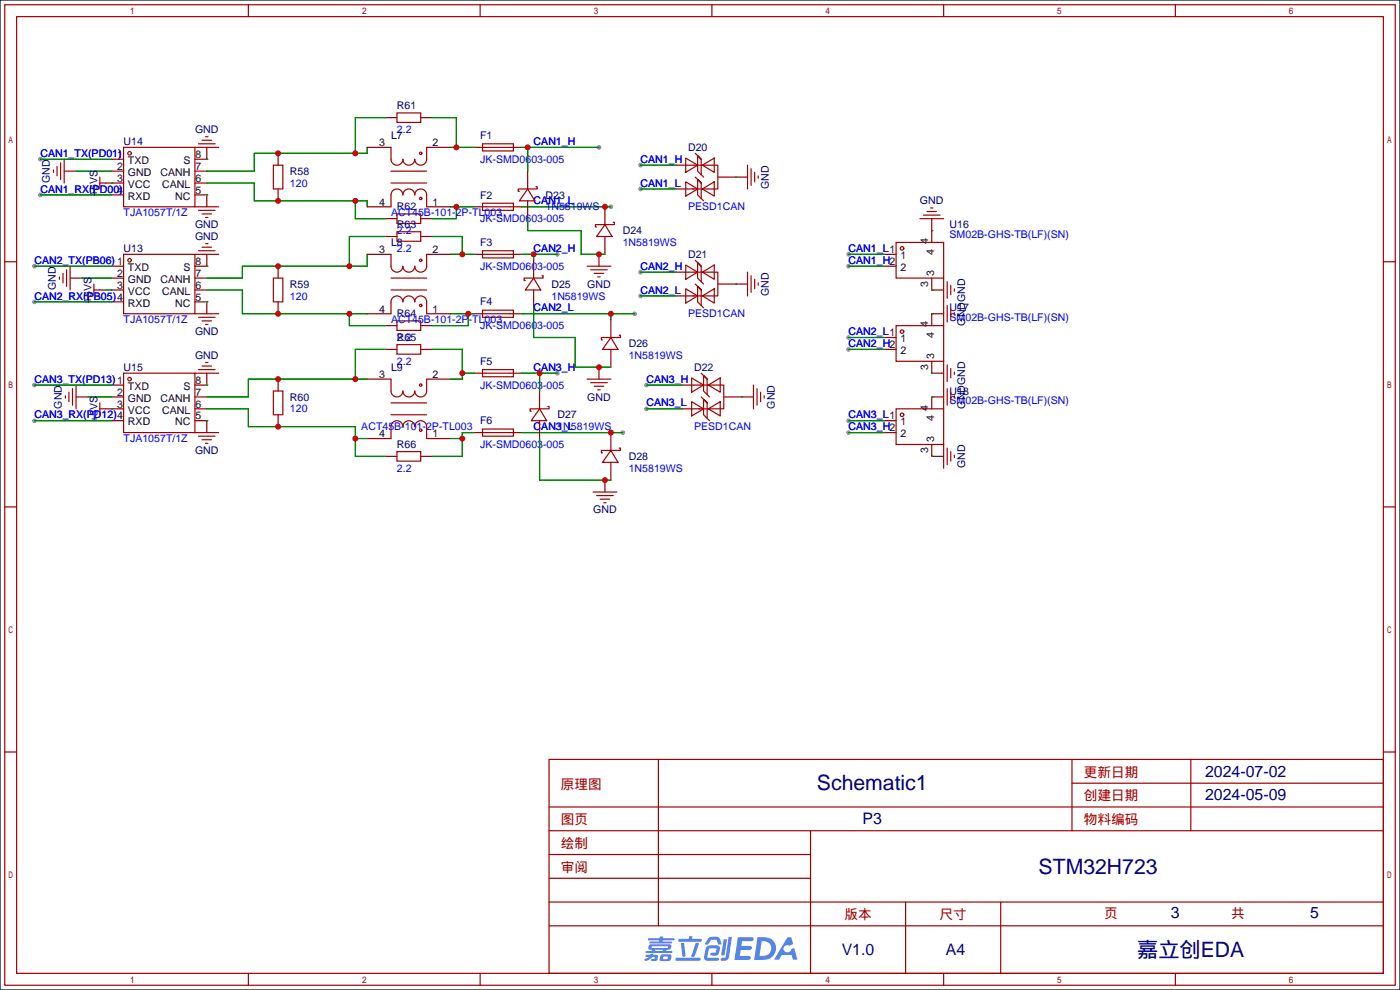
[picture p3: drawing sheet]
<svg xmlns="http://www.w3.org/2000/svg" width="299mm" height="212mm" viewBox="0 0 299 212" stroke-linecap="round" stroke-linejoin="round" font-family="sans-serif">
<path d="M0 0h299.2v211.6h-299.2z" fill="#fff" stroke="#000" stroke-width=".25"/>
<g fill="#999">
<circle cx="8.6" cy="34" r=".51"/>
<circle cx="8.6" cy="41.7" r=".51"/>
<circle cx="7.4" cy="56.9" r=".51"/>
<circle cx="7.4" cy="64.5" r=".51"/>
<circle cx="7.4" cy="82.3" r=".51"/>
<circle cx="7.4" cy="89.9" r=".51"/>
<circle cx="128" cy="31.5" r=".51"/>
<circle cx="130.6" cy="44.2" r=".51"/>
<circle cx="119.1" cy="54.4" r=".51"/>
<circle cx="135.6" cy="67.1" r=".51"/>
<circle cx="119.1" cy="79.8" r=".51"/>
<circle cx="133.1" cy="92.5" r=".51"/>
<circle cx="136.9" cy="35.3" r=".51"/>
<circle cx="136.9" cy="40.4" r=".51"/>
<circle cx="136.9" cy="58.2" r=".51"/>
<circle cx="136.9" cy="63.2" r=".51"/>
<circle cx="138.2" cy="82.3" r=".51"/>
<circle cx="138.2" cy="87.4" r=".51"/>
<circle cx="181.4" cy="56.9" r=".51"/>
<circle cx="181.4" cy="74.7" r=".51"/>
<circle cx="181.4" cy="92.5" r=".51"/>
<circle cx="181.4" cy="54.4" r=".51"/>
<circle cx="181.4" cy="72.1" r=".51"/>
<circle cx="181.4" cy="89.9" r=".51"/>
</g>
<g fill="none" stroke="#a10000" stroke-width=".25">
<path d="M1 1h297.2v209.6h-297.2zM3.6 3.6h292.1v204.4h-292.1zM53.1 1v2.6M102.6 1v2.6M152.1 1v2.6M201.7 1v2.6M251.2 1v2.6M1 55.9h2.6M295.7 55.9h2.5M1 108.3h2.6M295.7 108.3h2.5M1 160.7h2.6"/>
<path d="M117.3 162.3h178.4v45.7h-178.4zM117.3 177.5h178.4M117.3 172.5h178.4M140.7 162.3v35.6M173.2 177.5v30.5M229.1 162.3v15.2M229.1 167.4h66.6M254.5 162.3v15.2M295.7 160.7h2.5M117.3 182.6h55.9M117.3 197.9h178.4M117.3 192.8h178.4"/>
<path d="M117.3 187.7h55.9M193.5 192.8v15.2M213.9 192.8v15.2M53.1 208v2.6M102.6 208v2.6M152.1 208v2.6M201.7 208v2.6M251.2 208v2.6"/>
</g>
<g fill="#5487ff">
<path d="M157.7 200.3h2.7a.48 .48 0 0 1 .7 .4 .48 .48 0 0 1-.7 .4h-1.8l-.2 1.1h1.9a.43 .43 0 0 1 .4 .4 .43 .43 0 0 1-.5 .4h-1.9l-.2 1.3h1.7a.45 .45 0 0 1 .6 .2 .45 .45 0 0 1-.2 .6h-3.2z"/>
<path d="M168.3 200.3h.8l.4 1.5-.7 .3a.84 .84 0 0 0-1.2 .3 .84 .84 0 0 0 .3 1.1 .84 .84 0 0 0 1.1-.4l.1-.2 .6-.3 .7 2.5h-.9l-.3-1h-2.1l-.6 1h-1.1z"/>
<path d="M154.7 200.8h.7l-.5 3.1a.36 .36 0 0 1-.4 .3 .36 .36 0 0 1-.3-.3z"/>
<path d="M155.7 200.2h.7l-.6 4.3a1.13 1.13 0 0 1-1.8 .6l.2-.4h.8l.1-.2z"/>
<path d="M151.4 200.6l.6-.4h1a.77 .77 0 0 1 .9 .5l.3 1-.2 .2h-.5l-.3-.9-.2-.2-1 .1-.7 1-.6-.1v-.2z"/>
<path d="M151 202.4l.5-.3h1.7a.81 .81 0 0 1 .7 .5 .81 .81 0 0 1-.2 .8 .81 .81 0 0 1-.9 .8h-.7a.32 .32 0 0 1-.3-.3 .32 .32 0 0 1 .4-.3h.8l.2-.9-1.7 .1-.3 1.8 2.2 .1a.32 .32 0 0 1 .3 .4 .32 .32 0 0 1-.4 .2h-2.3l-.4-.3-.1-.5z"/>
<path d="M144.4 204.7h5a.33 .33 0 0 1 .4 .3 .33 .33 0 0 1-.4 .3h-4.9l-.1-.1z"/>
<path d="M148.7 201.5h.7l-.6 2a.98 .98 0 0 1-.8 1.1l-.3-.3z"/>
<path d="M145.5 201.6h.7l.3 2.5a.34 .34 0 0 1-.3 .4 .34 .34 0 0 1-.4-.3z"/>
<path d="M145 200.7h2.2l.2-.6h.6l-.1 .6h1.8a.32 .32 0 0 1 .3 .3 .32 .32 0 0 1-.4 .3h-4.5l-.1-.2z"/>
<path d="M138 204.1h.9l.1-.3h.7l-.1 .3h.9a.82 .82 0 0 1-.6 1.3h-.7v-.4l.6-.1 .1-.3a.68 .68 0 0 0-.9 .4l-1.1 .4-.2-.4 1-.5h-.8z"/>
<path d="M138.6 200.5h2.4l.1-.3h.7l-.1 .3h2.2l.3 .3-.3 .2h-2.2l-.1 .2h1.8l.2 .3-.2 .1h-4.5l-.1-.4h2l.1-.2h-2.3l-.1-.2z"/>
<path d="M161.9 200.3l-.7 4.9h1.6a2.5 2.5 0 0 0 3.1-2.5 2.5 2.5 0 0 0-3.1-2.4zM162.8 201.1a1.61 1.61 0 0 1 2 1.5 1.61 1.61 0 0 1-1.8 1.7h-.7z"/>
<path d="M138.7 202a.55 .55 0 0 0-.2 .8 .55 .55 0 0 0 .7 .2l.1 .3h-1.3v.3l5.5 .1 .2-.2-.2-.2h-1.2l.2-.3a.7 .7 0 0 0 .9-.3 .7 .7 0 0 0-.1-.8l-4.1-.1zM139.3 202.3l3.3-.1 .2 .1-.2 .3h-3.2zM140 203h1.7l-.1 .3h-1.5z"/>
<path d="M141.2 204.2a1.05 1.05 0 0 0-.1 1.2 2.91 2.91 0 0 0 2.2-.2 .98 .98 0 0 0 0-1.2h-1.6zM141.8 204.5l.8-.1 .1 .4-.2 .2-.8-.1z"/>
</g>
<g fill="none" stroke="#a10000" stroke-width=".25">
<path d="M11.4 36.3v.5M12.2 35.6v2M13 34.8v3.6M13.7 34v5.1M21.3 37.8v2.6M21.3 39.1h1.3M26.4 31.5h15.3v12.7h-15.3zM41.7 31.5h5M42.4 30.7h3.6M43.2 30h2M43.9 29.2h.5M58.4 35.3h2.1v5.1h-2.1z"/>
<path d="M83.6 31.5v2.5a1.27 1.27 0 0 0 1.2 1.3 1.27 1.27 0 0 0 1.3-1.3 1.27 1.27 0 0 0 1.3 1.3 1.27 1.27 0 0 0 1.2-1.3 1.27 1.27 0 0 0 1.3 1.3 1.27 1.27 0 0 0 1.3-1.3v-2.5M83.6 39.1h7.6M83.6 36.6h7.6M84.8 24.1h5.1v2.1h-5.1zM103.1 30.7h6.6v1.6h-6.6zM103.9 31.5h5.1M114.6 39.9h.2v.5h-4.1v.5h.3M146.6 38.9l2.5 1.5-2.5 1.5zM146.6 33.8l2.5 1.5-2.5 1.5zM148.3 35.3h5.1v5.1h-5.3M148.6 32.8l.5 .5v3.3l.8 .7M148.6 37.8l.5 .6v3.3l.8 .7"/>
<path d="M149.9 34l-.8-.7 .8 .7v3.3l.5 .5M149.9 39.1l-.8-.7 .8 .7v3.3l.5 .5M150.1 35.3l2.6-1.5v3zM159.8 35.3v5.1M160.5 36.1v3.5M161.3 36.8v2.1M162.1 37.6v.5M12.7 59.2v.5M13.5 58.4v2.1M14.2 57.7v3.5M15 56.9v5.1M26.4 54.4h15.3v12.7h-15.3z"/>
<path d="M41.7 44.2h5M41.7 54.4h5M42.4 45h3.6M42.4 53.6h3.6M43.2 45.7h2M43.2 52.8h2M43.9 46.5h.5M43.9 52.1h.5M58.4 59.4h2.1v5.1h-2.1zM83.6 44.2v-2.5a1.27 1.27 0 0 1 1.2-1.3 1.27 1.27 0 0 1 1.3 1.3 1.27 1.27 0 0 1 1.3-1.3 1.27 1.27 0 0 1 1.2 1.3 1.27 1.27 0 0 1 1.3-1.3 1.27 1.27 0 0 1 1.3 1.3v2.5M83.6 54.4v2.5a1.27 1.27 0 0 0 1.2 1.3 1.27 1.27 0 0 0 1.3-1.3 1.27 1.27 0 0 0 1.3 1.3 1.27 1.27 0 0 0 1.2-1.3 1.27 1.27 0 0 0 1.3 1.3 1.27 1.27 0 0 0 1.3-1.3v-2.5M83.6 59.4h7.6"/>
<path d="M84.8 45.7h5.1v2.1h-5.1zM84.8 49.5h5.1v2.1h-5.1zM103.1 43.4h6.6v1.6h-6.6zM103.1 53.6h6.6v1.5h-6.6zM103.9 44.2h5.1M103.9 54.4h5.1M112.8 40.4l1.5 2.5h-3.3zM114 59.4l1.6 2.6h-3.3zM115.8 58.9h.3v.5h-4.1v.5h.3M125.5 56.9h5.1M126.2 57.7h3.6M127 58.4h2"/>
<path d="M127.8 59.2h.5M129.3 48l1.5 2.5h-3.3zM131.1 47.5h.2v.5h-4v.5h.2M146.6 56.6l2.5 1.6-2.5 1.5zM148.3 58.2h5.1v5h-5.3M148.6 55.6l.5 .5v3.3l.8 .8M149.9 56.9l-.8-.8 .8 .8v3.3l.5 .5M150.1 40.4l2.6-1.5v3zM150.1 58.2l2.6-1.6v3.1zM159.8 58.2v5M160.5 58.9v3.6M161.3 59.7v2"/>
<path d="M191.5 51.8h10.2v7.6h-10.2zM196.6 46.7h5.1M197.4 46h3.5M198.1 45.2h2.1M198.9 44.4h.5M201.7 59.4v10.2M20.1 60.7v2.5M20.1 62h1.2M26.4 79.8h15.3v12.7h-15.3zM41.7 67.1h5M41.7 79.8h5M42.4 67.8h3.6"/>
<path d="M42.4 79h3.6M43.2 68.6h2M43.2 78.2h2M43.9 69.3h.5M43.9 77.5h.5M83.6 67.1v-2.6a1.27 1.27 0 0 1 1.2-1.3 1.27 1.27 0 0 1 1.3 1.3 1.27 1.27 0 0 1 1.3-1.3 1.27 1.27 0 0 1 1.2 1.3 1.27 1.27 0 0 1 1.3-1.3 1.27 1.27 0 0 1 1.3 1.3v2.6M83.6 62h7.6M84.8 68.6h5.1v2h-5.1zM84.8 73.7h5.1v2h-5.1zM103.1 66.3h6.6v1.5h-6.6zM103.1 79h6.6v1.5h-6.6zM103.9 67.1h5.1"/>
<path d="M103.9 79.8h5.1M130.6 72.1l1.5 2.6h-3.3zM132.3 71.6h.3v.5h-4.1v.5h.3M146.6 61.7l2.5 1.5-2.5 1.6zM148.6 60.7l.5 .5v3.3l.8 .8M149.9 62l-.8-.8 .8 .8v3.3l.5 .5M149.9 79.8l.5 .5v3.3l.7 .7M150.1 63.2l2.6-1.5v3.1zM162.1 60.5v.5M191.5 69.6h10.2v7.6h-10.2zM201.7 77.2v10.2M202.4 60.2v3.6"/>
<path d="M202.4 65.3v3.5M202.4 78v3.5M203.2 61v2M203.2 66v2.1M203.2 78.7v2.1M204 61.7v.5M204 66.8v.5M204 79.5v.5M14 84.6v.5M14.7 83.8v2.1M15.5 83.1v3.5M16.3 82.3v5.1"/>
<path d="M21.3 86.1v2.5M21.3 87.4h1.3M41.7 92.5h5M42.4 93.2h3.6M43.2 94h2M43.9 94.7h.5M58.4 83.6h2.1v5h-2.1zM83.6 81v2.6a1.27 1.27 0 0 0 1.2 1.2 1.27 1.27 0 0 0 1.3-1.2 1.27 1.27 0 0 0 1.3 1.2 1.27 1.27 0 0 0 1.2-1.2 1.27 1.27 0 0 0 1.3 1.2 1.27 1.27 0 0 0 1.3-1.2v-2.6M83.6 93.7v-2.5a1.27 1.27 0 0 1 1.2-1.3 1.27 1.27 0 0 1 1.3 1.3 1.27 1.27 0 0 1 1.3-1.3 1.27 1.27 0 0 1 1.2 1.3 1.27 1.27 0 0 1 1.3-1.3 1.27 1.27 0 0 1 1.3 1.3v2.5M83.6 86.1h7.6M83.6 88.6h7.6M84.8 96.5h5.1v2.1h-5.1z"/>
<path d="M103.1 91.7h6.6v1.5h-6.6zM103.9 92.5h5.1M115.3 87.4l1.5 2.5h-3.3zM117.1 86.9h.2v.5h-4v.5h.2M125.5 81h5.1M126.2 81.8h3.6M127 82.5h2M127.8 83.3h.5M130.6 96.3l1.5 2.5h-3.3zM132.3 95.8h.3v.5h-4.1v.5h.3M147.8 85.9l2.6 1.5-2.6 1.5zM147.8 80.8l2.6 1.5-2.6 1.5z"/>
<path d="M149.6 82.3h5.1v5.1h-5.3M149.9 84.8l.5 .5v3.3l.7 .8M151.1 81l-.7-.7 .7 .7v3.3l.5 .5M151.1 86.1l-.7-.8 .7 .8v3.3l.5 .5M151.4 82.3l2.5-1.5v3zM151.4 87.4l2.5-1.5v3zM161 82.3v5.1M161.8 83.1v3.5M162.6 83.8v2.1M163.3 84.6v.5M191.5 87.4h10.2v7.6h-10.2zM201.7 95v5.1"/>
<path d="M202.4 83.1v3.5M202.4 95.8v3.5M203.2 83.8v2.1M203.2 96.5v2.1M204 84.6v.5M204 97.3v.5M126.7 105.2h5.1M127.5 105.9h3.6M128.3 106.7h2M129 107.4h.5"/>
<circle cx="27.7" cy="32.8" r=".38"/>
<circle cx="89.9" cy="32.8" r=".25"/>
<circle cx="27.7" cy="55.6" r=".38"/>
<circle cx="89.9" cy="55.6" r=".25"/>
<circle cx="89.9" cy="42.4" r=".25"/>
<circle cx="192.8" cy="53.1" r=".38"/>
<circle cx="89.9" cy="65.3" r=".25"/>
<circle cx="192.8" cy="70.9" r=".38"/>
<circle cx="27.7" cy="81" r=".38"/>
<circle cx="89.9" cy="82.3" r=".25"/>
<circle cx="89.9" cy="91.9" r=".25"/>
<circle cx="192.8" cy="88.6" r=".38"/>
</g>
<g fill="none" stroke="#870000" stroke-width=".25">
<path d="M13.7 36.6h2.6M22.6 39.1h3.8M23.9 34h2.5M23.9 36.6h2.5M41.7 36.6h2.5M41.7 39.1h2.5M44.2 31.5v2.5h-2.5M59.4 32.8v2.5M78.5 31.5h5.1M82.3 25.1h2.5M89.9 25.1h2.6M91.2 31.5h5.1"/>
<path d="M101.3 31.5h2.6M109 31.5h2.5M112.8 36.6v3.8M144.5 35.3h3.8M153.4 37.8h6.4M15 59.4h2.5M23.9 56.9h2.5M23.9 59.4h2.5M23.9 41.7h2.5M41.7 59.4h2.5M41.7 41.7h2.5v2.5M44.2 54.4v2.5h-2.5"/>
<path d="M59.4 40.4v2.5M59.4 56.9v2.5M78.5 44.2h5.1M78.5 54.4h5.1M82.3 46.7h2.5M82.3 50.5h2.5M89.9 46.7h2.6M89.9 50.5h2.6M91.2 44.2h5.1M91.2 54.4h5.1M101.3 44.2h2.6M101.3 54.4h2.6"/>
<path d="M109 44.2h2.5M109 54.4h2.5M112.8 42.9v3.8M114 55.6v3.8M128 54.4v2.5M129.3 44.2v3.8M129.3 50.5v3.9M144.5 40.4h3.8M144.5 58.2h3.8M189 56.9h2.5M189 54.4h2.5M199.1 59.4v2.6h2.6"/>
<path d="M199.1 46.7v5.1M21.3 62h1.3M23.9 62h2.5M23.9 64.5h2.5M41.7 62h2.5M41.7 64.5h2.5v2.6M44.2 79.8v2.5h-2.5M59.4 64.5v2.6M78.5 67.1h5.1M82.3 69.6h2.5M82.3 74.7h2.5M89.9 69.6h2.6"/>
<path d="M89.9 74.7h2.6M91.2 67.1h5.1M101.3 67.1h2.6M101.3 79.8h2.6M109 67.1h2.5M109 79.8h2.5M114 62v3.8M128 78.5v2.5M130.6 68.3v3.8M130.6 74.7v3.8M144.5 63.2h3.8M153.4 60.7h6.4"/>
<path d="M189 74.7h2.5M189 72.1h2.5M199.1 77.2v2.6h2.6M201.7 67.1h-2.6v2.5M16.3 84.8h2.5M22.6 87.4h3.8M23.9 82.3h2.5M23.9 84.8h2.5M23.9 89.9h2.5M41.7 84.8h2.5M41.7 87.4h2.5M41.7 89.9h2.5v2.6"/>
<path d="M59.4 81v2.6M59.4 88.6v2.6M78.5 93.7h5.1M78.5 81h5.1M82.3 97.5h2.5M89.9 97.5h2.6M91.2 93.7h5.1M91.2 81h5.1M101.3 92.5h2.6M109 92.5h2.5M115.3 83.6v3.8M115.3 89.9v3.8"/>
<path d="M130.6 92.5v3.8M130.6 98.8v3.8M145.8 82.3h3.8M145.8 87.4h3.8M154.7 84.8h6.3M189 89.9h2.5M189 92.5h2.5M199.1 95v2.5h2.6M201.7 84.8h-2.6v2.6M129.3 102.6v2.6"/>
</g>
<g fill="none" stroke="#008700" stroke-width=".25">
<path d="M8.6 34h15.3M16.3 36.6h7.6M23.9 39.1h.1M44.2 34h.1M44.2 39.1h10.2v3.8h24.1v1.3M78.5 31.5v1.3h-24.1v3.8h-10.2M82.3 25.1h-6.4v7.7M92.5 25.1h5v6.4M96.3 31.5h5M111.5 31.5h16.5M112.8 31.5v5.1M136.9 35.3h7.6"/>
<path d="M157.2 37.8h.1M7.4 56.9h16.5M8.6 41.7h15.3M17.5 59.4h6.4M44.2 41.7h.1M44.2 56.9h.1M75.9 42.9v3.8h6.4M78.5 54.4v2.5h-26.7v2.5h-7.6M82.3 50.5h-7.6v6.4M92.5 50.5h6.3v3.9M96.3 44.2h5M96.3 54.4h5"/>
<path d="M97.5 44.2v2.5h-5M111.5 44.2h19.1M111.5 54.4h7.6M112.8 46.7v2.6h11.4v5.1h5.1M114 54.4v1.2M136.9 40.4h7.6M136.9 58.2h7.6M181.4 56.9h7.6M181.4 54.4h7.6M199.1 49.3h.1M7.4 64.5h16.5M22.6 62h1.3"/>
<path d="M44.2 64.5h.1M44.2 62h7.6v5.1h26.7M74.7 67.1v2.5h7.6M82.3 74.7h-6.4v6.3M92.5 74.7h6.3v6.3h-2.5M96.3 67.1h5M98.8 79.8h2.5M100.1 67.1v2.5h-7.6M111.5 67.1h24.1M111.5 79.8h7.6M114 65.8v6.3h8.9v6.4h7.7M115.3 79.8v3.8"/>
<path d="M130.6 67.1v1.2M136.9 63.2h7.6M157.2 60.7h.1M181.4 72.1h7.6M181.4 74.7h7.6M199.1 62h.1M199.1 67.1h.1M199.1 79.8h.1M7.4 82.3h16.5M7.4 89.9h16.5M18.8 84.8h5.1M23.9 87.4h.1"/>
<path d="M44.2 89.9h.1M44.2 82.3h.1M44.2 87.4h8.9v3.8h22.8v6.3h6.4M75.9 93.7h2.6M78.5 81h-25.4v3.8h-8.9M96.3 93.7h2.5M101.3 92.5h-2.5v5h-6.3M111.5 92.5h21.6M115.3 93.7v8.9h15.3M138.2 82.3h7.6M138.2 87.4h7.6M158.5 84.8h.1"/>
<path d="M181.4 89.9h7.6M181.4 92.5h7.6M199.1 84.8h.1M199.1 97.5h.1"/>
</g>
<g fill="#c00">
<circle cx="112.8" cy="31.5" r=".63"/>
<circle cx="129.3" cy="44.2" r=".63"/>
<circle cx="114" cy="54.4" r=".63"/>
<circle cx="130.6" cy="67.1" r=".63"/>
<circle cx="115.3" cy="79.8" r=".63"/>
<circle cx="130.6" cy="92.5" r=".63"/>
<circle cx="75.9" cy="32.8" r=".63"/>
<circle cx="59.4" cy="32.8" r=".63"/>
<circle cx="97.5" cy="31.5" r=".63"/>
<circle cx="75.9" cy="42.9" r=".63"/>
<circle cx="59.4" cy="42.9" r=".63"/>
<circle cx="97.5" cy="44.2" r=".63"/>
<circle cx="74.7" cy="56.9" r=".63"/>
<circle cx="59.4" cy="56.9" r=".63"/>
<circle cx="98.8" cy="54.4" r=".63"/>
<circle cx="74.7" cy="67.1" r=".63"/>
<circle cx="59.4" cy="67.1" r=".63"/>
<circle cx="100.1" cy="67.1" r=".63"/>
<circle cx="128" cy="54.4" r=".63"/>
<circle cx="128" cy="78.5" r=".63"/>
<circle cx="129.3" cy="102.6" r=".63"/>
<circle cx="75.9" cy="93.7" r=".63"/>
<circle cx="59.4" cy="91.2" r=".63"/>
<circle cx="98.8" cy="93.7" r=".63"/>
<circle cx="98.8" cy="79.8" r=".63"/>
<circle cx="75.9" cy="81" r=".63"/>
<circle cx="59.4" cy="81" r=".63"/>
</g>
<g font-size="4.5" fill="#000080">
<text x="174.6" y="168.9">Schematic1</text>
<text x="222" y="186.7">STM32H723</text>
<text x="243.1" y="204.5">嘉立创EDA</text>
</g>
<g font-size="3.4" fill="#000080">
<text x="257.6" y="166">2024-07-02</text>
<text x="257.6" y="171.1">2024-05-09</text>
<text x="184.4" y="176.2">P3</text>
<text x="250.3" y="196.2">3</text>
<text x="280" y="196.2">5</text>
<text x="179.9" y="204.1">V1.0</text>
<text x="202.1" y="204.1">A4</text>
</g>
<g font-size="2.9" fill="#a00000">
<text x="231.6" y="166">更新日期</text>
<text x="119.9" y="168.5">原理图</text>
<text x="231.6" y="171.1">创建日期</text>
<text x="119.9" y="176.2">图页</text>
<text x="231.6" y="176.2">物料编码</text>
<text x="119.9" y="181.2">绘制</text>
<text x="119.9" y="186.3">审阅</text>
<text x="180.5" y="196.5">版本</text>
<text x="200.8" y="196.5">尺寸</text>
<text x="236" y="196.2">页</text>
<text x="263.1" y="196.2">共</text>
</g>
<g font-size="2.3" fill="#000080">
<text x="84.8" y="23.4">R61</text>
<text x="41.7" y="28.5">GND</text>
<text x="83.6" y="29.7">L7</text>
<text x="102.6" y="29.7">F1</text>
<text x="26.4" y="31">U14</text>
<text x="147.1" y="32.3">D20</text>
<text x="10.7" y="39.1" transform="rotate(-90 10.7 39.1)">GND</text>
<text x="20.8" y="41.9" transform="rotate(-90 20.8 41.9)">+5VS</text>
<text x="62" y="37.3">R58</text>
<text x="164.3" y="40.4" transform="rotate(-90 164.3 40.4)">GND</text>
<text x="84.8" y="45">R62</text>
<text x="102.6" y="42.4">F2</text>
<text x="116.6" y="42.4">D23</text>
<text x="196.6" y="43.7">GND</text>
<text x="26.4" y="53.9">U13</text>
<text x="41.7" y="48.8">GND</text>
<text x="41.7" y="51.3">GND</text>
<text x="83.6" y="52.6">L8</text>
<text x="84.8" y="48.8">R63</text>
<text x="102.6" y="52.6">F3</text>
<text x="133.1" y="50">D24</text>
<text x="202.9" y="48.8">U16</text>
<text x="147.1" y="55.1">D21</text>
<text x="11.9" y="62" transform="rotate(-90 11.9 62)">GND</text>
<text x="19.6" y="64.8" transform="rotate(-90 19.6 64.8)">+5VS</text>
<text x="62" y="61.5">R59</text>
<text x="102.6" y="65.3">F4</text>
<text x="117.9" y="61.5">D25</text>
<text x="125.5" y="61.5">GND</text>
<text x="164.3" y="63.2" transform="rotate(-90 164.3 63.2)">GND</text>
<text x="41.7" y="71.6">GND</text>
<text x="84.8" y="67.8">R64</text>
<text x="202.9" y="66.6">U17</text>
<text x="206.3" y="69.6" transform="rotate(-90 206.3 69.6)">GNDGND</text>
<text x="41.7" y="76.7">GND</text>
<text x="84.8" y="72.9">R65</text>
<text x="102.6" y="78">F5</text>
<text x="134.4" y="74.2">D26</text>
<text x="26.4" y="79.3">U15</text>
<text x="83.6" y="79.3">L9</text>
<text x="148.3" y="79.3">D22</text>
<text x="13.2" y="87.4" transform="rotate(-90 13.2 87.4)">GND</text>
<text x="62" y="85.6">R60</text>
<text x="119.1" y="89.4">D27</text>
<text x="125.5" y="85.6">GND</text>
<text x="165.6" y="87.4" transform="rotate(-90 165.6 87.4)">GND</text>
<text x="202.9" y="84.3">U18</text>
<text x="206.3" y="87.4" transform="rotate(-90 206.3 87.4)">GNDGND</text>
<text x="20.8" y="90.2" transform="rotate(-90 20.8 90.2)">+5VS</text>
<text x="84.8" y="95.8">R66</text>
<text x="102.6" y="90.7">F6</text>
<text x="41.7" y="97">GND</text>
<text x="134.4" y="98.3">D28</text>
<text x="206.3" y="100.1" transform="rotate(-90 206.3 100.1)">GND</text>
<text x="126.8" y="109.7">GND</text>
</g>
<g font-size="2.3" fill="#00f">
<text x="84.8" y="28.5">2.2</text>
<text x="8.6" y="33.5">CAN1_TX(PD01)1</text>
<text x="102.6" y="34.8">JK-SMD0603-005</text>
<text x="114" y="31">CAN1_H</text>
<text x="136.9" y="34.8">CAN1_H</text>
<text x="8.6" y="41.2">CAN1_RX(PD00)</text>
<text x="62" y="39.9">120</text>
<text x="136.9" y="39.9">CAN1_L</text>
<text x="26.4" y="46.2">TJA1057T/1Z</text>
<text x="83.6" y="46.2">ACT45B-101-2P-TL003</text>
<text x="102.6" y="47.5">JK-SMD0603-005</text>
<text x="114" y="43.7">CAN1_L</text>
<text x="116.6" y="45">1N5819WS</text>
<text x="147.1" y="45">PESD1CAN</text>
<text x="84.8" y="50">2.2</text>
<text x="84.8" y="53.9">2.2</text>
<text x="114" y="53.9">CAN2_H</text>
<text x="133.1" y="52.6">1N5819WS</text>
<text x="181.4" y="53.9">CAN1_L1</text>
<text x="202.9" y="50.8">SM02B-GHS-TB(LF)(SN)</text>
<text x="7.4" y="56.4">CAN2_TX(PB06) 1</text>
<text x="102.6" y="57.7">JK-SMD0603-005</text>
<text x="136.9" y="57.7">CAN2_H</text>
<text x="181.4" y="56.4">CAN1_H2</text>
<text x="7.4" y="64">CAN2_RX(PB05)4</text>
<text x="62" y="64">120</text>
<text x="117.9" y="64">1N5819WS</text>
<text x="136.9" y="62.7">CAN2_L</text>
<text x="26.4" y="69.1">TJA1057T/1Z</text>
<text x="83.6" y="69.1">ACT45B-101-2P-TL003</text>
<text x="102.6" y="70.4">JK-SMD0603-005</text>
<text x="114" y="66.6">CAN2_L</text>
<text x="147.1" y="67.8">PESD1CAN</text>
<text x="181.4" y="71.6">CAN2_L1</text>
<text x="202.9" y="68.6">SM02B-GHS-TB(LF)(SN)</text>
<text x="84.8" y="72.9">2.2</text>
<text x="84.8" y="78">2.2</text>
<text x="134.4" y="76.7">1N5819WS</text>
<text x="181.4" y="74.2">CAN2_H2</text>
<text x="7.4" y="81.8">CAN3_TX(PD13)1</text>
<text x="102.6" y="83.1">JK-SMD0603-005</text>
<text x="114" y="79.3">CAN3_H</text>
<text x="138.2" y="81.8">CAN3_H</text>
<text x="7.4" y="89.4">CAN3_RX(PD12)4</text>
<text x="62" y="88.1">120</text>
<text x="138.2" y="86.9">CAN3_L</text>
<text x="181.4" y="89.4">CAN3_L1</text>
<text x="202.9" y="86.4">SM02B-GHS-TB(LF)(SN)</text>
<text x="26.4" y="94.5">TJA1057T/1Z</text>
<text x="77.2" y="92">ACT45B-101-2P-TL003</text>
<text x="102.6" y="95.8">JK-SMD0603-005</text>
<text x="114" y="92">CAN3_L</text>
<text x="119.1" y="92">1N5819WS</text>
<text x="148.3" y="92">PESD1CAN</text>
<text x="181.4" y="92">CAN3_H2</text>
<text x="84.8" y="100.8">2.2</text>
<text x="134.4" y="100.8">1N5819WS</text>
</g>
<g font-size="2.3">
<text x="27.4" y="35">TXD</text>
<text x="39.2" y="35">S</text>
<text x="41.8" y="33.8">8</text>
<text x="81" y="31.2">3</text>
<text x="92.5" y="31.2">2</text>
<text x="25" y="36.3">2</text>
<text x="25" y="38.8">3</text>
<text x="25" y="41.4">4</text>
<text x="27.4" y="37.6">GND</text>
<text x="27.4" y="40.1">VCC</text>
<text x="34.3" y="37.6">CANH</text>
<text x="34.7" y="40.1">CANL</text>
<text x="41.8" y="41.4">5</text>
<text x="41.8" y="38.8">6</text>
<text x="41.8" y="36.3">7</text>
<text x="27.4" y="42.7">RXD</text>
<text x="37.4" y="42.7">NC</text>
<text x="81" y="43.9">4</text>
<text x="92.5" y="43.9">1</text>
<text x="198.4" y="52.2" transform="rotate(-90 198.4 52.2)">4</text>
<text x="25" y="59.2">2</text>
<text x="27.4" y="57.9">TXD</text>
<text x="39.2" y="57.9">S</text>
<text x="41.8" y="59.2">7</text>
<text x="41.8" y="56.6">8</text>
<text x="81" y="54.1">3</text>
<text x="92.5" y="54.1">2</text>
<text x="192.5" y="55.4">1</text>
<text x="192.5" y="57.9">2</text>
<text x="199.7" y="59" transform="rotate(-90 199.7 59)">3</text>
<text x="199.7" y="54.5" transform="rotate(-90 199.7 54.5)">4</text>
<text x="25" y="61.7">3</text>
<text x="27.4" y="60.4">GND</text>
<text x="27.4" y="63">VCC</text>
<text x="27.4" y="65.5">RXD</text>
<text x="34.3" y="60.4">CANH</text>
<text x="34.7" y="63">CANL</text>
<text x="37.4" y="65.5">NC</text>
<text x="41.8" y="64.2">5</text>
<text x="41.8" y="61.7">6</text>
<text x="198.4" y="61.3" transform="rotate(-90 198.4 61.3)">3</text>
<text x="81" y="66.8">4</text>
<text x="92.5" y="66.8">1</text>
<text x="198.4" y="70" transform="rotate(-90 198.4 70)">4</text>
<text x="192.5" y="73.1">1</text>
<text x="192.5" y="75.7">2</text>
<text x="199.7" y="76.8" transform="rotate(-90 199.7 76.8)">3</text>
<text x="199.7" y="72.3" transform="rotate(-90 199.7 72.3)">4</text>
<text x="27.4" y="83.3">TXD</text>
<text x="39.2" y="83.3">S</text>
<text x="41.8" y="82">8</text>
<text x="81" y="80.8">3</text>
<text x="92.5" y="80.8">2</text>
<text x="198.4" y="79.1" transform="rotate(-90 198.4 79.1)">3</text>
<text x="25" y="84.6">2</text>
<text x="25" y="87.1">3</text>
<text x="27.4" y="85.8">GND</text>
<text x="27.4" y="88.4">VCC</text>
<text x="34.3" y="85.8">CANH</text>
<text x="34.7" y="88.4">CANL</text>
<text x="41.8" y="89.6">5</text>
<text x="41.8" y="87.1">6</text>
<text x="41.8" y="84.6">7</text>
<text x="198.4" y="87.7" transform="rotate(-90 198.4 87.7)">4</text>
<text x="27.4" y="90.9">RXD</text>
<text x="37.4" y="90.9">NC</text>
<text x="81" y="93.5">4</text>
<text x="92.5" y="93.5">1</text>
<text x="192.5" y="90.9">1</text>
<text x="192.5" y="93.5">2</text>
<text x="199.7" y="94.5" transform="rotate(-90 199.7 94.5)">3</text>
<text x="199.7" y="90.1" transform="rotate(-90 199.7 90.1)">4</text>
<text x="198.4" y="96.9" transform="rotate(-90 198.4 96.9)">3</text>
</g>
</svg>
